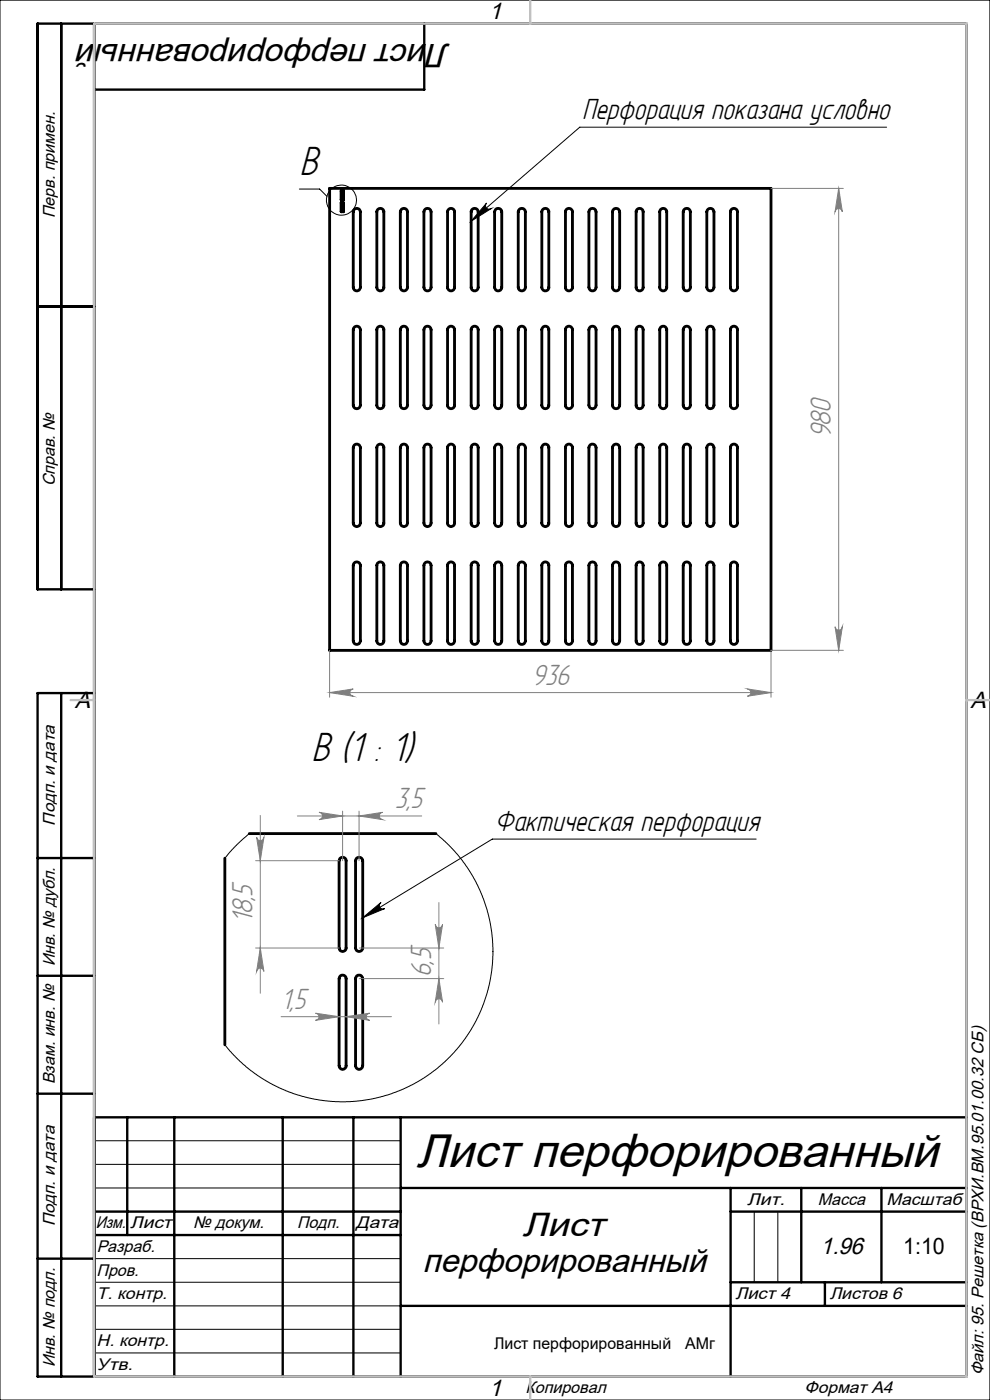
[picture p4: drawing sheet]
<svg xmlns="http://www.w3.org/2000/svg" width="210mm" height="297mm" viewBox="0 0 210 297" stroke-linecap="round" stroke-linejoin="round" font-family="sans-serif">
<g fill="none" stroke="#000" stroke-width=".6">
<path d="M69.9 40h93.6v98h-93.6zM72.4 40.5h.1l-.1 2zM72.4 43h.1v1.9h-.1zM72.7 40.5h.1v2zM72.7 43h.1v1.9h-.1zM75.1 44.5a.76 .76 0 0 1 .8-.2 .76 .76 0 0 1 .5 .6v16.1a.76 .76 0 0 1-.7 .7 .76 .76 0 0 1-.8-.7v-16.1zM80.1 44.5a.76 .76 0 0 1 .8-.2 .76 .76 0 0 1 .5 .6v16.1a.74 .74 0 0 1-.7 .7 .74 .74 0 0 1-.8-.7v-16.2zM85.1 44.5a.76 .76 0 0 1 .8-.2 .76 .76 0 0 1 .5 .6v16.1a.76 .76 0 0 1-.7 .7 .76 .76 0 0 1-.8-.7v-16.1zM90.2 44.4a.75 .75 0 0 1 .8-.1 .75 .75 0 0 1 .4 .6v16.1a.76 .76 0 0 1-.7 .7 .76 .76 0 0 1-.8-.7v-16.1zM95.1 44.5a.74 .74 0 0 1 .8-.2 .74 .74 0 0 1 .5 .6v16.1a.74 .74 0 0 1-.7 .7 .74 .74 0 0 1-.8-.7v-16.2zM100.1 44.5a.76 .76 0 0 1 .8-.2 .76 .76 0 0 1 .5 .6v16.1a.74 .74 0 0 1-.7 .7 .74 .74 0 0 1-.8-.7v-16.2zM105.2 44.4a.75 .75 0 0 1 .8-.1 .75 .75 0 0 1 .4 .6v16.1a.76 .76 0 0 1-.7 .7 .76 .76 0 0 1-.8-.7v-16.1z"/>
<path d="M110.1 44.5a.76 .76 0 0 1 .8-.2 .76 .76 0 0 1 .5 .6v16.1a.76 .76 0 0 1-.7 .7 .76 .76 0 0 1-.8-.7v-16.1zM115.1 44.5a.74 .74 0 0 1 .8-.2 .74 .74 0 0 1 .5 .6v16.1a.74 .74 0 0 1-.7 .7 .74 .74 0 0 1-.8-.7v-16.2zM120.1 44.5a.76 .76 0 0 1 .8-.2 .76 .76 0 0 1 .5 .6v16.1a.74 .74 0 0 1-.7 .7 .74 .74 0 0 1-.8-.7v-16.2zM125.1 44.5a.76 .76 0 0 1 .8-.2 .76 .76 0 0 1 .5 .6v16.1a.76 .76 0 0 1-.7 .7 .76 .76 0 0 1-.8-.7v-16.1zM130.1 44.5a.76 .76 0 0 1 .8-.2 .76 .76 0 0 1 .5 .6v16.1a.76 .76 0 0 1-.7 .7 .76 .76 0 0 1-.8-.7v-16.1zM135.1 44.5a.76 .76 0 0 1 .8-.2 .76 .76 0 0 1 .5 .6v16.1a.74 .74 0 0 1-.7 .7 .74 .74 0 0 1-.8-.7v-16.2zM140.1 44.5a.76 .76 0 0 1 .8-.2 .76 .76 0 0 1 .5 .6v16.1a.74 .74 0 0 1-.7 .7 .74 .74 0 0 1-.8-.7v-16.2zM145.1 44.5a.76 .76 0 0 1 .8-.2 .76 .76 0 0 1 .5 .6v16.1a.76 .76 0 0 1-.7 .7 .76 .76 0 0 1-.8-.7v-16.1zM150.1 44.5a.76 .76 0 0 1 .8-.2 .76 .76 0 0 1 .5 .6v16.1a.76 .76 0 0 1-.7 .7 .76 .76 0 0 1-.8-.7v-16.1zM155.1 44.5a.76 .76 0 0 1 .8-.2 .76 .76 0 0 1 .5 .6v16.1a.74 .74 0 0 1-.7 .7 .74 .74 0 0 1-.8-.7v-16.2zM75.2 69.4a.79 .79 0 0 1 1.2 .6v16a.76 .76 0 0 1-.7 .7 .76 .76 0 0 1-.8-.7v-16zM80.2 69.4a.75 .75 0 0 1 1.2 .6v16a.74 .74 0 0 1-.7 .7 .74 .74 0 0 1-.8-.7v-16.2z"/>
<path d="M85.2 69.4a.77 .77 0 0 1 1.2 .6v16a.76 .76 0 0 1-.7 .7 .76 .76 0 0 1-.8-.7v-16zM90.2 69.4a.77 .77 0 0 1 1.2 .6v16a.76 .76 0 0 1-.7 .7 .76 .76 0 0 1-.8-.7v-16zM95.2 69.4a.75 .75 0 0 1 1.2 .6v16a.74 .74 0 0 1-.7 .7 .74 .74 0 0 1-.8-.7v-16.2zM100.1 69.5a.74 .74 0 0 1 .8-.3 .74 .74 0 0 1 .5 .8v16a.74 .74 0 0 1-.7 .7 .74 .74 0 0 1-.8-.7v-16.2zM105.2 69.4a.77 .77 0 0 1 1.2 .6v16a.76 .76 0 0 1-.7 .7 .76 .76 0 0 1-.8-.7v-16zM110.2 69.4a.77 .77 0 0 1 1.2 .6v16a.76 .76 0 0 1-.7 .7 .76 .76 0 0 1-.8-.7v-16zM115.2 69.4a.75 .75 0 0 1 1.2 .6v16a.74 .74 0 0 1-.7 .7 .74 .74 0 0 1-.8-.7v-16.2zM120.2 69.4a.75 .75 0 0 1 1.2 .6v16a.74 .74 0 0 1-.7 .7 .74 .74 0 0 1-.8-.7v-16.2zM125.2 69.4a.77 .77 0 0 1 1.2 .6v16a.76 .76 0 0 1-.7 .7 .76 .76 0 0 1-.8-.7v-16zM130.2 69.4a.77 .77 0 0 1 1.2 .6v16a.76 .76 0 0 1-.7 .7 .76 .76 0 0 1-.8-.7v-16zM135.2 69.4a.75 .75 0 0 1 1.2 .6v16a.74 .74 0 0 1-.7 .7 .74 .74 0 0 1-.8-.7v-16.2zM140.2 69.4a.75 .75 0 0 1 1.2 .6v16a.74 .74 0 0 1-.7 .7 .74 .74 0 0 1-.8-.7v-16.2z"/>
<path d="M145.2 69.4a.77 .77 0 0 1 1.2 .6v16a.76 .76 0 0 1-.7 .7 .76 .76 0 0 1-.8-.7v-16zM150.2 69.4a.79 .79 0 0 1 1.2 .6v16a.76 .76 0 0 1-.7 .7 .76 .76 0 0 1-.8-.7v-16zM155.2 69.4a.75 .75 0 0 1 1.2 .6v16a.74 .74 0 0 1-.7 .7 .74 .74 0 0 1-.8-.7v-16.2zM75.2 94.4a.79 .79 0 0 1 1.2 .6v15.9a.76 .76 0 0 1-.7 .8 .76 .76 0 0 1-.8-.8v-15.9zM80.1 94.5a.74 .74 0 0 1 .8-.3 .74 .74 0 0 1 .5 .8v15.9a.74 .74 0 0 1-.7 .8 .74 .74 0 0 1-.8-.8v-16.1zM85.2 94.4a.77 .77 0 0 1 1.2 .6v15.9a.76 .76 0 0 1-.7 .8 .76 .76 0 0 1-.8-.8v-15.9zM90.2 94.4a.77 .77 0 0 1 1.2 .6v15.9a.76 .76 0 0 1-.7 .8 .76 .76 0 0 1-.8-.8v-15.9zM95.2 94.4a.75 .75 0 0 1 1.2 .6v15.9a.74 .74 0 0 1-.7 .8 .74 .74 0 0 1-.8-.8v-16.1zM100.1 94.5a.74 .74 0 0 1 .8-.3 .74 .74 0 0 1 .5 .8v15.9a.74 .74 0 0 1-.7 .8 .74 .74 0 0 1-.8-.8v-16.1zM105.2 94.4a.77 .77 0 0 1 1.2 .6v15.9a.76 .76 0 0 1-.7 .8 .76 .76 0 0 1-.8-.8v-15.9zM110.2 94.4a.77 .77 0 0 1 1.2 .6v15.9a.76 .76 0 0 1-.7 .8 .76 .76 0 0 1-.8-.8v-15.9zM115.2 94.4a.75 .75 0 0 1 1.2 .6v15.9a.74 .74 0 0 1-.7 .8 .74 .74 0 0 1-.8-.8v-16.1z"/>
<path d="M120.1 94.5a.74 .74 0 0 1 .8-.3 .74 .74 0 0 1 .5 .8v15.9a.74 .74 0 0 1-.7 .8 .74 .74 0 0 1-.8-.8v-16.1zM125.2 94.4a.77 .77 0 0 1 1.2 .6v15.9a.76 .76 0 0 1-.7 .8 .76 .76 0 0 1-.8-.8v-15.9zM130.2 94.4a.77 .77 0 0 1 1.2 .6v15.9a.76 .76 0 0 1-.7 .8 .76 .76 0 0 1-.8-.8v-15.9zM135.2 94.4a.75 .75 0 0 1 1.2 .6v15.9a.74 .74 0 0 1-.7 .8 .74 .74 0 0 1-.8-.8v-16.1zM140.2 94.4a.75 .75 0 0 1 1.2 .6v15.9a.74 .74 0 0 1-.7 .8 .74 .74 0 0 1-.8-.8v-16.1zM145.2 94.4a.77 .77 0 0 1 1.2 .6v15.9a.76 .76 0 0 1-.7 .8 .76 .76 0 0 1-.8-.8v-15.9zM150.2 94.4a.79 .79 0 0 1 1.2 .6v15.9a.76 .76 0 0 1-.7 .8 .76 .76 0 0 1-.8-.8v-15.9zM155.1 94.5a.74 .74 0 0 1 .8-.3 .74 .74 0 0 1 .5 .8v15.9a.74 .74 0 0 1-.7 .8 .74 .74 0 0 1-.8-.8v-16.1zM75.2 119.4a.76 .76 0 0 1 .8-.1 .76 .76 0 0 1 .4 .6v16.1a.76 .76 0 0 1-.7 .7 .76 .76 0 0 1-.8-.7v-16.1zM80.1 119.5a.76 .76 0 0 1 .8-.2 .76 .76 0 0 1 .5 .6v16.1a.74 .74 0 0 1-.7 .7 .74 .74 0 0 1-.8-.7v-16.2zM85.1 119.5a.76 .76 0 0 1 .8-.2 .76 .76 0 0 1 .5 .6v16.1a.76 .76 0 0 1-.7 .7 .76 .76 0 0 1-.8-.7v-16.1zM90.2 119.4a.75 .75 0 0 1 .8-.1 .75 .75 0 0 1 .4 .6v16.1a.76 .76 0 0 1-.7 .7 .76 .76 0 0 1-.8-.7v-16.1z"/>
<path d="M95.1 119.5a.74 .74 0 0 1 .8-.2 .74 .74 0 0 1 .5 .6v16.1a.74 .74 0 0 1-.7 .7 .74 .74 0 0 1-.8-.7v-16.2zM100.1 119.5a.76 .76 0 0 1 .8-.2 .76 .76 0 0 1 .5 .6v16.1a.74 .74 0 0 1-.7 .7 .74 .74 0 0 1-.8-.7v-16.2zM105.2 119.4a.75 .75 0 0 1 .8-.1 .75 .75 0 0 1 .4 .6v16.1a.76 .76 0 0 1-.7 .7 .76 .76 0 0 1-.8-.7v-16.1zM110.1 119.5a.76 .76 0 0 1 .8-.2 .76 .76 0 0 1 .5 .6v16.1a.76 .76 0 0 1-.7 .7 .76 .76 0 0 1-.8-.7v-16.1zM115.1 119.5a.74 .74 0 0 1 .8-.2 .74 .74 0 0 1 .5 .6v16.1a.74 .74 0 0 1-.7 .7 .74 .74 0 0 1-.8-.7v-16.2zM120.1 119.5a.76 .76 0 0 1 .8-.2 .76 .76 0 0 1 .5 .6v16.1a.74 .74 0 0 1-.7 .7 .74 .74 0 0 1-.8-.7v-16.2zM125.1 119.5a.76 .76 0 0 1 .8-.2 .76 .76 0 0 1 .5 .6v16.1a.76 .76 0 0 1-.7 .7 .76 .76 0 0 1-.8-.7v-16.1zM130.2 119.4a.75 .75 0 0 1 .8-.1 .75 .75 0 0 1 .4 .6v16.1a.76 .76 0 0 1-.7 .7 .76 .76 0 0 1-.8-.7v-16.1zM135.1 119.5a.76 .76 0 0 1 .8-.2 .76 .76 0 0 1 .5 .6v16.1a.74 .74 0 0 1-.7 .7 .74 .74 0 0 1-.8-.7v-16.2zM140.1 119.5a.76 .76 0 0 1 .8-.2 .76 .76 0 0 1 .5 .6v16.1a.74 .74 0 0 1-.7 .7 .74 .74 0 0 1-.8-.7v-16.2zM145.1 119.5a.76 .76 0 0 1 .8-.2 .76 .76 0 0 1 .5 .6v16.1a.76 .76 0 0 1-.7 .7 .76 .76 0 0 1-.8-.7v-16.1zM150.1 119.5a.76 .76 0 0 1 .8-.2 .76 .76 0 0 1 .5 .6v16.1a.76 .76 0 0 1-.7 .7 .76 .76 0 0 1-.8-.7v-16.1z"/>
<path d="M155.1 119.5a.76 .76 0 0 1 .8-.2 .76 .76 0 0 1 .5 .6v16.1a.74 .74 0 0 1-.7 .7 .74 .74 0 0 1-.8-.7v-16.2zM52.9 176.8h39.6M47.7 182.1v39.5M72.1 182.1a.76 .76 0 0 1 .8-.2 .76 .76 0 0 1 .5 .7v18.5a.74 .74 0 0 1-.7 .8 .74 .74 0 0 1-.8-.8v-18.5zM75.6 182.1a.78 .78 0 0 1 .9-.2 .78 .78 0 0 1 .4 .7v18.5a.76 .76 0 0 1-.7 .8 .76 .76 0 0 1-.8-.8v-18.5zM72.1 207.1a.74 .74 0 0 1 .9-.2 .74 .74 0 0 1 .4 .7v18.5a.74 .74 0 0 1-.7 .8 .74 .74 0 0 1-.8-.8v-18.5zM75.6 207.1a.76 .76 0 0 1 .9-.2 .76 .76 0 0 1 .4 .7v18.5a.76 .76 0 0 1-.7 .8 .76 .76 0 0 1-.8-.8v-18.5z"/>
</g>
<g fill="none" stroke="#000" stroke-width=".21">
<path d="M0 0h210v297h-210zM188.1 27h-65.1l-23.1 19.9M63.5 40.1h4.3l1.6 1.6M103.2 43.1a.76 .76 0 0 0 0 1 .76 .76 0 0 0 1 .1l-4.3 2.7zM52.9 176.8l-3.3 3-1.9 2.3M92.5 176.8l2.7 2.5 1.8 1.9 2.1 2.8 1.8 3 1.4 3 1 3 .7 3 .5 3.6 .1 3.1-.3 3.2-.7 3.9-1.1 3.3-1.5 3.4-1.6 2.7-2 2.8-1.9 2.2-2.5 2.3-2.8 2-2.8 1.6-2.7 1.3-2.6 .9-3.4 .9-3.8 .5h-3.9l-3.3-.3-3.5-.8-3.1-1-3.4-1.6-2.9-1.8-2.7-1.9-2.5-2.4-1.9-2.3M160.4 178h-56l-27.5 16.7M76.9 194.7l3.9-3.3a.76 .76 0 0 0-.2 1.1 .76 .76 0 0 0 1 .3zM20 242h65M20 247h65M20 252h65M160 257v15"/>
<path d="M165 257v15M20 267h65M20 272h65M20 277h65M20 282h65M20 287h65"/>
<circle cx="72.4" cy="42.4" r="3.2"/>
</g>
<g fill="none" stroke="#808080" stroke-width=".21">
<path d="M163.5 40h15.4M177.9 40l.8 4.9a.78 .78 0 0 0-.8-.7 .78 .78 0 0 0-.8 .7zM177.9 40v98M69.9 138v9.9M177.1 133a.78 .78 0 0 0 .8 .7 .78 .78 0 0 0 .8-.7l-.8 5zM178.9 138h-15.4v9.9M69.9 146.9l5-.7a.78 .78 0 0 0-.7 .7 .78 .78 0 0 0 .7 .8zM69.9 146.9h93.6M158.5 146.2l5 .7-5 .8a.78 .78 0 0 0 .8-.8 .78 .78 0 0 0-.8-.7zM54.4 177.6a.78 .78 0 0 0 .8 .7 .78 .78 0 0 0 .8-.7l-.8 5zM55.2 173v37.7M63.1 173.1h26.4"/>
<path d="M67.7 172.3l5 .8-5 .8a.78 .78 0 0 0 .7-.8 .78 .78 0 0 0-.7-.8zM72.7 172.1v10.5M76.2 172.1v10.5M76.2 173.1l5-.8a.78 .78 0 0 0-.7 .8 .78 .78 0 0 0 .7 .8zM54.2 182.6h17.7M92.3 196.1a.78 .78 0 0 0 .8 .7 .78 .78 0 0 0 .8-.7l-.8 5zM93.1 191.5v25.7M54.2 201.1h17.7M55.2 201.1l.8 5a.78 .78 0 0 0-.8-.7 .78 .78 0 0 0-.8 .7zM59.6 215.7h23.4M66.9 214.9l5 .8-5 .8a.76 .76 0 0 0 .8-.8 .76 .76 0 0 0-.8-.8zM73.4 215.7l5-.8a.76 .76 0 0 0-.7 .8 .76 .76 0 0 0 .7 .8z"/>
<path d="M76.2 201.1h17.9M76.2 207.6h17.9M93.1 207.6l.8 5a.78 .78 0 0 0-.8-.7 .78 .78 0 0 0-.8 .7z"/>
</g>
<g fill="none" stroke="#000" stroke-width=".5">
<path d="M13 5v120M20 5v287M90 5v14h-70M8 65h12M20 125h-12v-120h197v287h-197v-145h12M13 147v145M8 182h12M8 207h12M8 232h12M20 237h185M27 237v25M37 237v55"/>
<path d="M60 237v55M75 237v55M85 237v55M20 257h65M85 252h120M155 252v40M155 257h50M170 252v20M187 252v20M8 267h12M20 262h65M85 277h120"/>
<path d="M155 272h50M175 272v5"/>
</g>
<path d="M20 5h185v287h-185zM112.5 0v5M15 148.5h5M205 148.5h5M112.5 292v5" fill="none" stroke="#c0c0c0" stroke-width=".5"/>
<path d="M103.2 43.1a.76 .76 0 0 0 0 1 .76 .76 0 0 0 1 .1l-4.3 2.7zM76.9 194.7l3.9-3.3a.76 .76 0 0 0-.2 1.1 .76 .76 0 0 0 1 .3z" fill="#000"/>
<g fill="#808080">
<path d="M69.9 146.9l5-.7a.78 .78 0 0 0-.7 .7 .78 .78 0 0 0 .7 .8zM158.5 146.2l5 .7-5 .8a.78 .78 0 0 0 .8-.8 .78 .78 0 0 0-.8-.7zM66.9 214.9l5 .8-5 .8a.76 .76 0 0 0 .8-.8 .76 .76 0 0 0-.8-.8zM73.4 215.7l5-.8a.76 .76 0 0 0-.7 .8 .76 .76 0 0 0 .7 .8z"/>
<path d="M67.7 172.3l5 .8-5 .8a.78 .78 0 0 0 .7-.8 .78 .78 0 0 0-.7-.8zM76.2 173.1l5-.8a.78 .78 0 0 0-.7 .8 .78 .78 0 0 0 .7 .8z"/>
<path d="M177.1 133a.78 .78 0 0 0 .8 .7 .78 .78 0 0 0 .8-.7l-.8 5zM177.9 40l.8 4.9a.78 .78 0 0 0-.8-.7 .78 .78 0 0 0-.8 .7z"/>
<path d="M92.3 196.1a.78 .78 0 0 0 .8 .7 .78 .78 0 0 0 .8-.7l-.8 5zM93.1 207.6l.8 5a.78 .78 0 0 0-.8-.7 .78 .78 0 0 0-.8 .7z"/>
<path d="M54.4 177.6a.78 .78 0 0 0 .8 .7 .78 .78 0 0 0 .8-.7l-.8 5zM55.2 201.1l.8 5a.78 .78 0 0 0-.8-.7 .78 .78 0 0 0-.8 .7z"/>
</g>
<text font-size="10" x="88.3" y="247.6">Лист перфорированный</text>
<g font-size="9.7">
<text x="63.5" y="37.2">B</text>
<text x="66.1" y="161.5">B (1 : 1)</text>
</g>
<g font-size="7.1">
<text x="95.5" y="9.3" transform="rotate(-180 95.5 9.3)">Лист перфорированный</text>
<text x="110.8" y="262.3">Лист</text>
<text x="89.6" y="269.8">перфорированный</text>
</g>
<g font-size="6.9">
<text x="123.5" y="25.3">Перфорация показана условно</text>
<text x="104.9" y="176.3">Фактическая перфорация</text>
</g>
<g font-size="6.9" fill="#808080">
<text x="176.3" y="93" transform="rotate(-90 176.3 93)">980</text>
<text x="112.8" y="145.2">936</text>
<text x="83.7" y="171.4">3,5</text>
<text x="53.6" y="195.8" transform="rotate(-90 53.6 195.8)">18,5</text>
<text x="91.5" y="207.4" transform="rotate(-90 91.5 207.4)">6,5</text>
<text x="59.6" y="214">1,5</text>
</g>
<g font-size="5">
<text x="103.7" y="4.1">1</text>
<text x="15.9" y="150.1">A</text>
<text x="205.9" y="150.1">A</text>
<text x="174" y="266">1.96</text>
<text x="103.7" y="296.1">1</text>
</g>
<text font-size="4.8" x="191.6" y="266">1:10</text>
<g font-size="3.6">
<text x="11.6" y="46.3" transform="rotate(-90 11.6 46.3)">Перв. примен.</text>
<text x="11.6" y="103.2" transform="rotate(-90 11.6 103.2)">Справ. №</text>
<text x="11.6" y="175.1" transform="rotate(-90 11.6 175.1)">Подп. и дата</text>
<text x="11.6" y="205" transform="rotate(-90 11.6 205)">Инв. № дубл.</text>
<text x="11.6" y="230" transform="rotate(-90 11.6 230)">Взам. инв. №</text>
<text x="158.5" y="255.6">Лит.</text>
<text x="173.5" y="255.6">Масса</text>
<text x="188.1" y="255.6">Масштаб</text>
<text x="11.6" y="260.1" transform="rotate(-90 11.6 260.1)">Подп. и дата</text>
<text x="20.3" y="260.6">Изм.</text>
<text x="27.6" y="260.6">Лист</text>
<text x="41" y="260.6">№ докум.</text>
<text x="63" y="260.6">Подп.</text>
<text x="75.5" y="260.6">Дата</text>
<text x="20.5" y="265.6">Разраб.</text>
<text x="20.5" y="275.6">Т. контр.</text>
<text x="20.5" y="270.6">Пров.</text>
<text x="156" y="275.6">Лист 4</text>
<text x="176" y="275.6">Листов 6</text>
<text x="20.5" y="285.6">Н. контр.</text>
<text x="11.6" y="290" transform="rotate(-90 11.6 290)">Инв. № подл.</text>
<text x="20.5" y="290.6">Утв.</text>
<text x="208.6" y="291.8" transform="rotate(-90 208.6 291.8)">Файл: 95. Решетка (ВРХИ.ВМ.95.01.00.32 СБ)</text>
<text x="111.5" y="295.6">Копировал</text>
<text x="170.7" y="295.6">Формат А4</text>
</g>
<g font-size="3.4">
<text x="104.8" y="286.1">Лист перфорированный</text>
<text x="145.4" y="286.1">АМг</text>
</g>
</svg>
